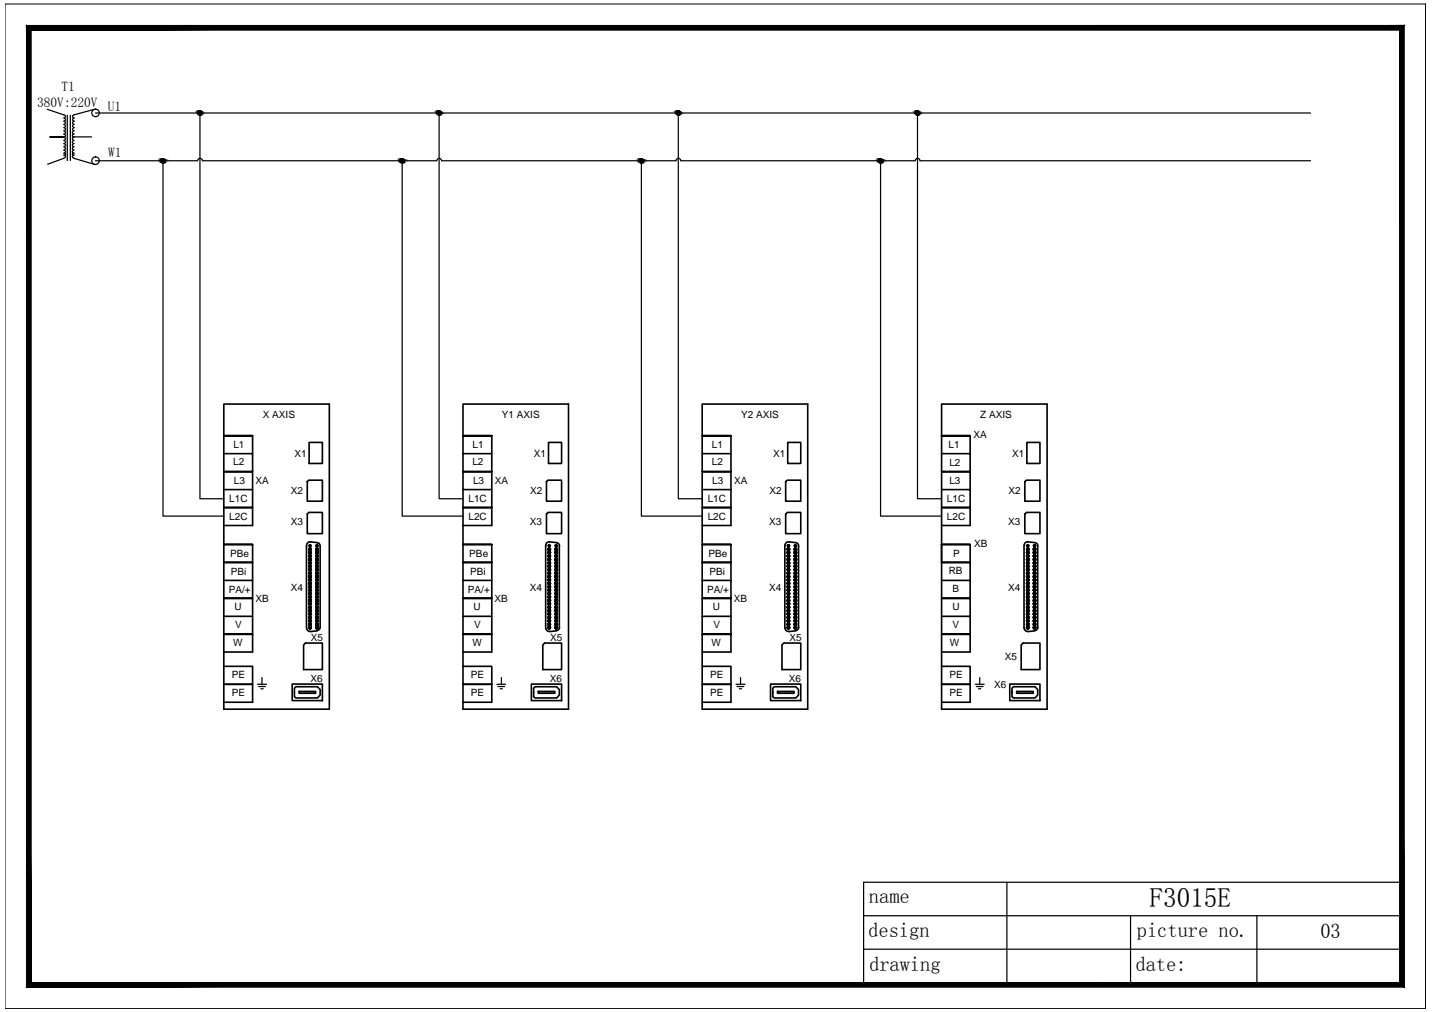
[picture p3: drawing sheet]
<svg xmlns="http://www.w3.org/2000/svg" width="297mm" height="210mm" viewBox="0 0 297 210" stroke-linecap="round" stroke-linejoin="round" font-family="sans-serif">
<!-- layer: 0 -->
<path d="M1 .8h294.7v208.4h-294.7z" fill="none" stroke="#000" stroke-width=".21"/>
<g fill="none" stroke="#000" stroke-width=".34">
<path d="M46.4 83.8h21.9v63.3h-21.9zM46.4 94.1h6v3.7h-6h6v3.7M52.4 90.4h-6h6v3.7M63.7 99.9l.3-.3h2.9v4.4h-3.2zM64.1 91.8h2.8v4.3h-2.8zM96 83.8h21.9v63.3h-21.9zM96 94.1h6v3.7h-6h6v3.7M102 90.4h-6h6v3.7M113.4 99.9l.3-.3h2.8v4.4h-3.1zM113.8 91.8h2.7v4.3h-2.7zM145.7 83.8h21.8v63.3h-21.8zM145.7 94.1h5.9v3.7h-5.9h5.9v3.7"/>
<path d="M151.6 90.4h-5.9h5.9v3.7M163 99.9l.3-.3h2.8v4.4h-3.1zM163.4 91.8h2.7v4.3h-2.7zM195.3 83.8h21.9v63.3h-21.9zM195.3 94.1h5.9v3.7h-5.9h5.9v3.7M201.2 90.4h-5.9h5.9v3.7M212.6 99.9l.3-.3h2.8v4.4h-3.1zM213 91.8h2.7v4.3h-2.7zM46.4 101.5h6v3.8h-6h6v3.7h-6M52.4 112.9h-6h6v3.8h-6h6v3.7M63.6 113.1v17.2M64 106.3h2.9v4.4h-3.2v-4.1z"/>
<path d="M66.4 113.3v16.8M96 101.5h6v3.8h-6h6v3.7h-6M102 112.9h-6h6v3.8h-6h6v3.7M113.2 113.1v17.2M113.7 106.3h2.8v4.4h-3.1v-4.1zM116 113.3v16.8M145.7 101.5h5.9v3.8h-5.9h5.9v3.7h-5.9M151.6 112.9h-5.9h5.9v3.8h-5.9h5.9v3.7M162.8 113.1v17.2M163 106.6l.3-.3h2.8v4.4h-3.1zM165.6 113.3v16.8M195.3 101.5h5.9v3.8h-5.9h5.9v3.7h-5.9"/>
<path d="M195.3 112.9v3.8M201.2 112.9h-5.9h5.9v3.8h-5.9h5.9v3.7M212.4 113.1v17.2M212.6 106.6l.3-.3h2.8v4.4h-3.1zM215.3 113.3v16.8M46.4 138.2h6v3.7h-6h6v3.8h-6M46.4 127.8h6v3.8h-6h6v3.6h-6M46.4 120.4h6v3.7h-6h6v3.7M63.4 133.4h3.5v5.5h-3.9v-5.1zM96 138.2h6v3.7h-6h6v3.8h-6M96 127.8h6v3.8h-6h6v3.6h-6M96 120.4h6v3.7h-6h6v3.7"/>
<path d="M113 133.4h3.5v5.5h-3.9v-5.1zM145.7 138.2h5.9v3.7h-5.9h5.9v3.8h-5.9M145.7 127.8h5.9v3.8h-5.9h5.9v3.6h-5.9M145.7 120.4h5.9v3.7h-5.9h5.9v3.7M162.6 133.4h3.5v5.5h-3.9v-5.1zM195.3 138.2h5.9v3.7h-5.9h5.9v3.8h-5.9M195.3 127.8h5.9v3.8h-5.9h5.9v3.6h-5.9M195.3 120.4h5.9v3.7h-5.9h5.9v3.7M212.2 133.4h3.5v5.5h-3.9v-5.1zM60.6 141.9h6.3v3.4h-6.3zM61.4 142.4h4.5l.5 .6v1.2l-.5 .6h-4.5l-.3-.3v-1.8zM62 143.4h3.5v.4h-3.5z"/>
<path d="M110.2 141.9h6.3v3.4h-6.3zM110.7 142.7l.3-.3h4.5l.5 .6v1.2l-.5 .6h-4.5l-.3-.3zM111.7 143.4h3.4v.4h-3.4zM159.8 141.9h6.3v3.4h-6.3zM160.3 142.7l.3-.3h4.5l.5 .6v1.2l-.5 .6h-4.5l-.3-.3zM161.3 143.4h3.4v.4h-3.4zM209.5 141.9h6.2v3.4h-6.2zM209.9 142.7l.3-.3h4.5l.6 .6v1.2l-.6 .6h-4.5l-.3-.3zM210.9 143.4h3.4v.4h-3.4z"/>
<circle cx="64.3" cy="118.9" r=".23"/>
<circle cx="64.3" cy="117.4" r=".23"/>
<circle cx="64.3" cy="119.6" r=".23"/>
<circle cx="64.3" cy="113.2" r=".23"/>
<circle cx="64.3" cy="115.3" r=".23"/>
<circle cx="64.3" cy="116.8" r=".23"/>
<circle cx="64.3" cy="113.9" r=".23"/>
<circle cx="64.3" cy="116" r=".23"/>
<circle cx="64.3" cy="118.2" r=".23"/>
<circle cx="64.3" cy="114.6" r=".23"/>
<circle cx="65.8" cy="119.6" r=".23"/>
<circle cx="65.8" cy="114.6" r=".23"/>
<circle cx="65.8" cy="115.3" r=".23"/>
<circle cx="65.8" cy="118.2" r=".23"/>
<circle cx="65.8" cy="113.2" r=".23"/>
<circle cx="65.8" cy="113.9" r=".23"/>
<circle cx="65.8" cy="116" r=".23"/>
<circle cx="65.8" cy="116.8" r=".23"/>
<circle cx="65.8" cy="118.9" r=".23"/>
<circle cx="65.8" cy="117.4" r=".23"/>
<circle cx="113.9" cy="114.6" r=".23"/>
<circle cx="113.9" cy="113.2" r=".23"/>
<circle cx="113.9" cy="115.3" r=".23"/>
<circle cx="113.9" cy="118.2" r=".23"/>
<circle cx="113.9" cy="118.9" r=".23"/>
<circle cx="113.9" cy="117.4" r=".23"/>
<circle cx="113.9" cy="119.6" r=".23"/>
<circle cx="113.9" cy="113.9" r=".23"/>
<circle cx="113.9" cy="116" r=".23"/>
<circle cx="113.9" cy="116.8" r=".23"/>
<circle cx="115.4" cy="115.3" r=".23"/>
<circle cx="115.4" cy="116.8" r=".23"/>
<circle cx="115.4" cy="114.6" r=".23"/>
<circle cx="115.4" cy="113.2" r=".23"/>
<circle cx="115.4" cy="113.9" r=".23"/>
<circle cx="115.4" cy="118.9" r=".23"/>
<circle cx="115.4" cy="117.4" r=".23"/>
<circle cx="115.4" cy="119.6" r=".23"/>
<circle cx="115.4" cy="116" r=".23"/>
<circle cx="115.4" cy="118.2" r=".23"/>
<circle cx="163.5" cy="117.4" r=".23"/>
<circle cx="163.5" cy="113.2" r=".23"/>
<circle cx="163.5" cy="114.6" r=".23"/>
<circle cx="163.5" cy="118.9" r=".23"/>
<circle cx="163.5" cy="119.6" r=".23"/>
<circle cx="163.5" cy="113.9" r=".23"/>
<circle cx="163.5" cy="115.3" r=".23"/>
<circle cx="163.5" cy="116.8" r=".23"/>
<circle cx="163.5" cy="118.2" r=".23"/>
<circle cx="163.5" cy="116" r=".23"/>
<circle cx="165" cy="114.6" r=".23"/>
<circle cx="165" cy="116.8" r=".23"/>
<circle cx="165" cy="113.9" r=".23"/>
<circle cx="165" cy="118.2" r=".23"/>
<circle cx="165" cy="113.2" r=".23"/>
<circle cx="165" cy="115.3" r=".23"/>
<circle cx="165" cy="116" r=".23"/>
<circle cx="165" cy="117.4" r=".23"/>
<circle cx="165" cy="118.9" r=".23"/>
<circle cx="165" cy="119.6" r=".23"/>
<circle cx="213.2" cy="113.2" r=".23"/>
<circle cx="213.2" cy="113.9" r=".23"/>
<circle cx="213.2" cy="114.6" r=".23"/>
<circle cx="213.2" cy="116" r=".23"/>
<circle cx="213.2" cy="118.2" r=".23"/>
<circle cx="213.2" cy="115.3" r=".23"/>
<circle cx="213.2" cy="116.8" r=".23"/>
<circle cx="213.2" cy="119.6" r=".23"/>
<circle cx="213.2" cy="117.4" r=".23"/>
<circle cx="213.2" cy="118.9" r=".23"/>
<circle cx="214.6" cy="114.6" r=".23"/>
<circle cx="214.6" cy="119.6" r=".23"/>
<circle cx="214.6" cy="116" r=".23"/>
<circle cx="214.6" cy="116.8" r=".23"/>
<circle cx="214.6" cy="117.4" r=".23"/>
<circle cx="214.6" cy="113.2" r=".23"/>
<circle cx="214.6" cy="113.9" r=".23"/>
<circle cx="214.6" cy="115.3" r=".23"/>
<circle cx="214.6" cy="118.2" r=".23"/>
<circle cx="214.6" cy="118.9" r=".23"/>
<circle cx="64.3" cy="128.1" r=".23"/>
<circle cx="64.3" cy="121" r=".23"/>
<circle cx="64.3" cy="124.6" r=".23"/>
<circle cx="64.3" cy="128.8" r=".23"/>
<circle cx="64.3" cy="122.4" r=".23"/>
<circle cx="64.3" cy="125.9" r=".23"/>
<circle cx="64.3" cy="129.5" r=".23"/>
<circle cx="64.3" cy="125.2" r=".23"/>
<circle cx="64.3" cy="126.7" r=".23"/>
<circle cx="64.3" cy="130.2" r=".23"/>
<circle cx="64.3" cy="127.3" r=".23"/>
<circle cx="64.3" cy="123.8" r=".23"/>
<circle cx="64.3" cy="120.3" r=".23"/>
<circle cx="64.3" cy="121.7" r=".23"/>
<circle cx="64.3" cy="123.1" r=".23"/>
<circle cx="65.8" cy="121" r=".23"/>
<circle cx="65.8" cy="128.8" r=".23"/>
<circle cx="65.8" cy="125.9" r=".23"/>
<circle cx="65.8" cy="127.3" r=".23"/>
<circle cx="65.8" cy="123.8" r=".23"/>
<circle cx="65.8" cy="120.3" r=".23"/>
<circle cx="65.8" cy="123.1" r=".23"/>
<circle cx="65.8" cy="124.6" r=".23"/>
<circle cx="65.8" cy="126.7" r=".23"/>
<circle cx="65.8" cy="122.4" r=".23"/>
<circle cx="65.8" cy="128.1" r=".23"/>
<circle cx="65.8" cy="121.7" r=".23"/>
<circle cx="65.8" cy="125.2" r=".23"/>
<circle cx="65.8" cy="129.5" r=".23"/>
<circle cx="65.8" cy="130.2" r=".23"/>
<circle cx="113.9" cy="123.1" r=".23"/>
<circle cx="113.9" cy="120.3" r=".23"/>
<circle cx="113.9" cy="128.1" r=".23"/>
<circle cx="113.9" cy="129.5" r=".23"/>
<circle cx="113.9" cy="127.3" r=".23"/>
<circle cx="113.9" cy="128.8" r=".23"/>
<circle cx="113.9" cy="121.7" r=".23"/>
<circle cx="113.9" cy="126.7" r=".23"/>
<circle cx="113.9" cy="122.4" r=".23"/>
<circle cx="113.9" cy="125.9" r=".23"/>
<circle cx="113.9" cy="130.2" r=".23"/>
<circle cx="113.9" cy="121" r=".23"/>
<circle cx="113.9" cy="123.8" r=".23"/>
<circle cx="113.9" cy="124.6" r=".23"/>
<circle cx="113.9" cy="125.2" r=".23"/>
<circle cx="115.4" cy="128.8" r=".23"/>
<circle cx="115.4" cy="128.1" r=".23"/>
<circle cx="115.4" cy="126.7" r=".23"/>
<circle cx="115.4" cy="129.5" r=".23"/>
<circle cx="115.4" cy="130.2" r=".23"/>
<circle cx="115.4" cy="120.3" r=".23"/>
<circle cx="115.4" cy="124.6" r=".23"/>
<circle cx="115.4" cy="122.4" r=".23"/>
<circle cx="115.4" cy="123.8" r=".23"/>
<circle cx="115.4" cy="127.3" r=".23"/>
<circle cx="115.4" cy="121" r=".23"/>
<circle cx="115.4" cy="125.2" r=".23"/>
<circle cx="115.4" cy="125.9" r=".23"/>
<circle cx="115.4" cy="121.7" r=".23"/>
<circle cx="115.4" cy="123.1" r=".23"/>
<circle cx="163.5" cy="128.8" r=".23"/>
<circle cx="163.5" cy="129.5" r=".23"/>
<circle cx="163.5" cy="123.8" r=".23"/>
<circle cx="163.5" cy="126.7" r=".23"/>
<circle cx="163.5" cy="122.4" r=".23"/>
<circle cx="163.5" cy="125.9" r=".23"/>
<circle cx="163.5" cy="127.3" r=".23"/>
<circle cx="163.5" cy="121.7" r=".23"/>
<circle cx="163.5" cy="123.1" r=".23"/>
<circle cx="163.5" cy="128.1" r=".23"/>
<circle cx="163.5" cy="130.2" r=".23"/>
<circle cx="163.5" cy="124.6" r=".23"/>
<circle cx="163.5" cy="120.3" r=".23"/>
<circle cx="163.5" cy="125.2" r=".23"/>
<circle cx="163.5" cy="121" r=".23"/>
<circle cx="165" cy="123.8" r=".23"/>
<circle cx="165" cy="128.8" r=".23"/>
<circle cx="165" cy="125.2" r=".23"/>
<circle cx="165" cy="126.7" r=".23"/>
<circle cx="165" cy="128.1" r=".23"/>
<circle cx="165" cy="129.5" r=".23"/>
<circle cx="165" cy="130.2" r=".23"/>
<circle cx="165" cy="120.3" r=".23"/>
<circle cx="165" cy="121" r=".23"/>
<circle cx="165" cy="122.4" r=".23"/>
<circle cx="165" cy="123.1" r=".23"/>
<circle cx="165" cy="124.6" r=".23"/>
<circle cx="165" cy="125.9" r=".23"/>
<circle cx="165" cy="121.7" r=".23"/>
<circle cx="165" cy="127.3" r=".23"/>
<circle cx="213.2" cy="123.8" r=".23"/>
<circle cx="213.2" cy="130.2" r=".23"/>
<circle cx="213.2" cy="121" r=".23"/>
<circle cx="213.2" cy="123.1" r=".23"/>
<circle cx="213.2" cy="124.6" r=".23"/>
<circle cx="213.2" cy="128.1" r=".23"/>
<circle cx="213.2" cy="129.5" r=".23"/>
<circle cx="213.2" cy="120.3" r=".23"/>
<circle cx="213.2" cy="121.7" r=".23"/>
<circle cx="213.2" cy="122.4" r=".23"/>
<circle cx="213.2" cy="125.2" r=".23"/>
<circle cx="213.2" cy="125.9" r=".23"/>
<circle cx="213.2" cy="126.7" r=".23"/>
<circle cx="213.2" cy="128.8" r=".23"/>
<circle cx="213.2" cy="127.3" r=".23"/>
<circle cx="214.6" cy="128.1" r=".23"/>
<circle cx="214.6" cy="123.8" r=".23"/>
<circle cx="214.6" cy="125.9" r=".23"/>
<circle cx="214.6" cy="130.2" r=".23"/>
<circle cx="214.6" cy="121.7" r=".23"/>
<circle cx="214.6" cy="126.7" r=".23"/>
<circle cx="214.6" cy="127.3" r=".23"/>
<circle cx="214.6" cy="122.4" r=".23"/>
<circle cx="214.6" cy="128.8" r=".23"/>
<circle cx="214.6" cy="120.3" r=".23"/>
<circle cx="214.6" cy="121" r=".23"/>
<circle cx="214.6" cy="123.1" r=".23"/>
<circle cx="214.6" cy="124.6" r=".23"/>
<circle cx="214.6" cy="129.5" r=".23"/>
<circle cx="214.6" cy="125.2" r=".23"/>
</g>
<!-- layer: 0 -->
<g fill="none" stroke="#000" stroke-width=".25">
<path d="M9.8 22.7l3.4 1.1M13 28.4h-2.6h3.1M13.2 32.8l-3.3 1.3M13.3 23.8a.32 .32 0 0 1 .3 .3 .32 .32 0 0 1-.3 .4h.1a.32 .32 0 0 1 .2 .4 .32 .32 0 0 1-.3 .2 .32 .32 0 0 1 .3 .3 .32 .32 0 0 1-.3 .4M13.3 25.8a.32 .32 0 0 1 .3 .3 .32 .32 0 0 1-.3 .3M13.3 26.5a.32 .32 0 0 1 .3 .3 .32 .32 0 0 1-.3 .3M13.3 27.2a.32 .32 0 0 1 .3 .3 .32 .32 0 0 1-.3 .3 .32 .32 0 0 1 .3 .3 .32 .32 0 0 1-.3 .3M13.3 28.5a.32 .32 0 0 1 .3 .3 .32 .32 0 0 1-.3 .3M13.3 29.2a.32 .32 0 0 1 .3 .3 .32 .32 0 0 1-.3 .3 .32 .32 0 0 1 .3 .3 .32 .32 0 0 1-.3 .3l.1 .1a.32 .32 0 0 1 .2 .4 .32 .32 0 0 1-.3 .2M13.3 31.1a.32 .32 0 0 1 .3 .4 .32 .32 0 0 1-.3 .3h.3v.2v.1l-.3 .1a.32 .32 0 0 1 .3 .3 .32 .32 0 0 1-.3 .3M14 23.9v9.4M14.6 23.9v9.4"/>
<path d="M15.1 28.4h3.9M15.3 32.8l4.5 1.3M15.3 27.2a.32 .32 0 0 0-.3 .3 .32 .32 0 0 0 .3 .3 .32 .32 0 0 0-.3 .3 .32 .32 0 0 0 .3 .3M15.3 28.5a.32 .32 0 0 0-.3 .3 .32 .32 0 0 0 .3 .3M15.3 29.2a.32 .32 0 0 0-.3 .3 .32 .32 0 0 0 .3 .3 .32 .32 0 0 0-.3 .3 .32 .32 0 0 0 .3 .3l-.1 .1a.32 .32 0 0 0-.2 .4 .32 .32 0 0 0 .3 .2M15.3 31.1a.32 .32 0 0 0-.3 .4 .32 .32 0 0 0 .3 .3M15.3 32.2a.32 .32 0 0 0-.3 .3 .32 .32 0 0 0 .3 .3M15.4 25.8a.32 .32 0 0 0-.3 .3 .32 .32 0 0 0 .3 .3M15.4 26.5a.32 .32 0 0 0-.3 .3 .32 .32 0 0 0 .3 .3M15.4 31.8l-.2-.1-.2 .3 .2 .2h.2M19.6 22.7l-4.2 1.1a.32 .32 0 0 0-.3 .3 .32 .32 0 0 0 .3 .4h-.2a.32 .32 0 0 0-.1 .4 .32 .32 0 0 0 .3 .2 .32 .32 0 0 0-.3 .3 .32 .32 0 0 0 .3 .4M33.8 33.3v73.7h12.6"/>
<path d="M41.5 23.4v80h4.9M42 33.3a.49 .49 0 0 0-.5-.5 .49 .49 0 0 0-.5 .5M83.4 33.3v73.7h12.6M91.1 23.4v80h4.9M91.6 33.3a.49 .49 0 0 0-.5-.5 .49 .49 0 0 0-.5 .5M133 33.3v73.7h12.7M140.7 23.4v80h5M141.2 33.3a.49 .49 0 0 0-.5-.5 .49 .49 0 0 0-.5 .5M182.7 33.3v73.7h12.6M190.3 23.4v80h5M190.8 33.3a.49 .49 0 0 0-.5-.5 .49 .49 0 0 0-.4 .5M53.4 141.9h1.9"/>
<path d="M53.7 142.4h1.4M54.1 142.9h.5M54.3 140.5v1.4M103.1 141.9h1.8M103.3 142.4h1.4M103.7 142.9h.5M104 140.5v1.4M152.7 141.9h1.8M152.9 142.4h1.4M153.4 142.9h.4M153.6 140.5v1.4M202.3 141.9h1.9"/>
<path d="M202.5 142.4h1.4M203 142.9h.4M203.2 140.5v1.4M179.1 189.9h111.2M179.1 196.9h111.2M208.9 183v20.9M234.5 190v13.9M260.7 190v13.9M290.3 183h-111.2v20.8"/>
<circle cx="19.8" cy="33.3" r=".78"/>
<circle cx="19.8" cy="23.4" r=".78"/>
</g>
<!-- layer: _TCH_MASK -->
<g fill="none" stroke="#000" stroke-width=".34">
<path d="M64.4 112.4l1.4 .2a.7 .7 0 0 1 .6 .6M64.4 112.4l-.6 .2-.2 .5M114 112.4l1.5 .2a.7 .7 0 0 1 .6 .6M114 112.4l-.5 .2-.3 .5M162.8 113.1l.2-.4 .4-.3 1.7 .2a.7 .7 0 0 1 .6 .6M214.7 112.6l-1.7-.2-.4 .3-.1 .4M214.7 112.6a.7 .7 0 0 1 .6 .6M63.6 130.3l.2 .5 .6 .2M65.8 130.8l-1.4 .2M66.4 130.1a.7 .7 0 0 1-.6 .7M113.2 130.3l.3 .5 .5 .2M115.4 130.8l-1.4 .2"/>
<path d="M116.1 130.1a.7 .7 0 0 1-.6 .7M162.8 130.3l.3 .5 .5 .2M165 130.8l-1.4 .2M165.7 130.1a.7 .7 0 0 1-.6 .7M212.5 130.3l.2 .5 .5 .2M214.7 130.8l-1.5 .2M215.3 130.1a.7 .7 0 0 1-.6 .7"/>
</g>
<!-- layer: TEL_TITLE -->
<path d="M295.7 .8v208.4" fill="none" stroke="#000" stroke-width=".25"/>
<path d="M6.5 203.8l-1 1 284.8-1zM5.5 204.8l284.8-1 1 1zM290.3 6.3v197.5l1 1zM290.3 6.3l1-1v199.5zM6.5 6.3h283.8l1-1zM5.5 5.3h285.8l-284.8 1zM5.5 5.3l1 198.5v-197.5zM5.5 5.3l1 198.5-1 1z" fill="#000" stroke="#000" stroke-width=".21"/>
<path d="M19.8 23.4h252.1M19.8 33.3h21.2M42 33.3h48.6M91.6 33.3h48.6M141.2 33.3h48.7M190.8 33.3h81.1" fill="none" stroke="#000" stroke-width=".25"/>
<!-- layer: 0 -->
<g fill="#000" stroke="#000" stroke-width=".21">
<path d="M33.6 32.9h.5zM41.2 23h.5zM83.2 32.9h.5zM90.8 23h.5zM132.8 32.9h.5zM140.4 23h.6zM182.4 32.9h.5zM190.1 23h.5z"/>
<path d="M33.4 33.1l-.1 .2h1zM33.4 33.1h.8l.1 .2z"/>
<path d="M33.4 33.1h.8l-.6-.2zM33.6 32.9h.5l.1 .2z"/>
<path d="M33.3 33.3l.1 .3h.4zM33.3 33.3h.5v.3z"/>
<path d="M33.6 33.8l.2 .1zM33.8 33.8h.3z"/>
<path d="M33.4 33.6l.4 .2zM33.4 33.6h.4v.2z"/>
<path d="M33.8 33.3v.3h.4zM33.8 33.3h.5l-.1 .3z"/>
<path d="M33.8 33.6v.2h.3zM33.8 33.6h.4l-.1 .2z"/>
<path d="M41 23.2v.2h1zM41 23.2h.9l.1 .2z"/>
<path d="M41.2 23l-.2 .2h.9zM41.2 23h.5l.2 .2z"/>
<path d="M41 23.4v.3h.5zM41 23.4h.5v.3z"/>
<path d="M41.2 23.9h.3zM41.5 23.9h.2z"/>
<path d="M41 23.7l.2 .2h.3zM41 23.7h.5v.2z"/>
<path d="M41.5 23.4v.3h.4zM41.5 23.4h.5l-.1 .3z"/>
<path d="M41.5 23.7v.2h.2zM41.5 23.7h.4l-.2 .2z"/>
<path d="M83 33.1l-.1 .2h1zM83 33.1h.8l.1 .2z"/>
<path d="M83 33.1h.8l-.6-.2zM83.2 32.9h.5l.1 .2z"/>
<path d="M82.9 33.3l.1 .3h.4zM82.9 33.3h.5v.3z"/>
<path d="M83.2 33.8l.2 .1zM83.4 33.8h.3z"/>
<path d="M83 33.6l.4 .2zM83 33.6h.4v.2z"/>
<path d="M83.4 33.3v.3h.4zM83.4 33.3h.5l-.1 .3z"/>
<path d="M83.4 33.6v.2h.3zM83.4 33.6h.4l-.1 .2z"/>
<path d="M90.7 23.2l-.1 .2h1zM90.7 23.2h.8l.1 .2z"/>
<path d="M90.8 23l-.1 .2h.8zM90.8 23h.5l.2 .2z"/>
<path d="M90.6 23.4l.1 .3h.4zM90.6 23.4h.5v.3z"/>
<path d="M90.8 23.9h.3zM91.1 23.9h.2z"/>
<path d="M90.7 23.7l.1 .2h.3zM90.7 23.7h.4v.2z"/>
<path d="M91.1 23.4v.3h.4zM91.1 23.4h.5l-.1 .3z"/>
<path d="M91.1 23.7v.2h.2zM91.1 23.7h.4l-.2 .2z"/>
<path d="M132.6 33.1l-.1 .2h1zM132.6 33.1h.9v.2z"/>
<path d="M132.6 33.1h.9l-.7-.2zM132.8 32.9h.5l.2 .2z"/>
<path d="M132.5 33.3l.1 .3h.4zM132.5 33.3h.5v.3z"/>
<path d="M132.8 33.8l.2 .1zM133 33.8h.3z"/>
<path d="M132.6 33.6l.4 .2zM132.6 33.6h.4v.2z"/>
<path d="M133 33.3v.3h.5zM133 33.3h.5v.3z"/>
<path d="M133 33.6v.2h.3zM133 33.6h.5l-.2 .2z"/>
<path d="M140.3 23.2l-.1 .2h1zM140.3 23.2h.8l.1 .2z"/>
<path d="M140.4 23l-.1 .2h.8zM140.4 23h.6l.1 .2z"/>
<path d="M140.2 23.4l.1 .3h.4zM140.2 23.4h.5v.3z"/>
<path d="M140.4 23.9h.3zM140.7 23.9h.3z"/>
<path d="M140.3 23.7l.1 .2h.3zM140.3 23.7h.4v.2z"/>
<path d="M140.7 23.4v.3h.4zM140.7 23.4h.5l-.1 .3z"/>
<path d="M140.7 23.7v.2h.3zM140.7 23.7h.4l-.1 .2z"/>
<path d="M182.2 33.1l-.1 .2h1.1zM182.2 33.1h.9l.1 .2z"/>
<path d="M182.2 33.1h.9l-.7-.2zM182.4 32.9h.5l.2 .2z"/>
<path d="M182.1 33.3l.1 .3h.5zM182.1 33.3h.6v.3z"/>
<path d="M182.4 33.8l.3 .1zM182.7 33.8h.2z"/>
<path d="M182.2 33.6l.5 .2zM182.2 33.6h.5v.2z"/>
<path d="M182.7 33.3v.3h.4zM182.7 33.3h.5l-.1 .3z"/>
<path d="M182.7 33.6v.2h.2zM182.7 33.6h.4l-.2 .2z"/>
<path d="M189.9 23.2v.2h.9zM189.9 23.2h.8l.1 .2z"/>
<path d="M190.1 23l-.2 .2h.8zM190.1 23h.5l.1 .2z"/>
<path d="M189.9 23.4v.3h.4zM189.9 23.4h.4v.3z"/>
<path d="M190.1 23.9h.2zM190.3 23.9h.3z"/>
<path d="M189.9 23.7l.2 .2h.2zM189.9 23.7h.4v.2z"/>
<path d="M190.3 23.4v.3h.4zM190.3 23.4h.5l-.1 .3z"/>
<path d="M190.3 23.7v.2h.3zM190.3 23.7h.4l-.1 .2z"/>
</g>
<text font-size="5.6" x="238.5" y="188.1">F3015E</text>
<g font-size="4.2">
<text x="180.2" y="187.4">name</text>
<text x="180.1" y="194.4">design</text>
<text x="235.8" y="194.3">picture no.</text>
<text x="273.9" y="194.5">03</text>
<text x="180.3" y="201.3">drawing</text>
<text x="235.5" y="201.3">date:</text>
</g>
<g font-size="2.8">
<text x="7.7" y="22.3">380V:220V</text>
<text x="12.8" y="18.9">T1</text>
<text x="22.4" y="23.1">U1</text>
<text x="22.4" y="32.6">W1</text>
</g>
<g font-size="2.1">
<text x="54.5" y="86.7">X AXIS</text>
<text x="104.1" y="86.7">Y1 AXIS</text>
<text x="153.7" y="86.7">Y2 AXIS</text>
<text x="203.3" y="86.7">Z AXIS</text>
<text x="48.4" y="92.9">L1</text>
<text x="61.1" y="94.7">X1</text>
<text x="98" y="92.9">L1</text>
<text x="110.7" y="94.7">X1</text>
<text x="147.6" y="92.9">L1</text>
<text x="160.3" y="94.7">X1</text>
<text x="196.8" y="92.9">L1</text>
<text x="202" y="90.8">XA</text>
<text x="210" y="94.7">X1</text>
<text x="48.4" y="96.5">L2</text>
<text x="48.5" y="100.3">L3</text>
<text x="53" y="100.4">XA</text>
<text x="98" y="96.5">L2</text>
<text x="98.1" y="100.3">L3</text>
<text x="102.6" y="100.4">XA</text>
<text x="147.6" y="96.5">L2</text>
<text x="147.7" y="100.3">L3</text>
<text x="152.3" y="100.4">XA</text>
<text x="196.9" y="96.6">L2</text>
<text x="196.9" y="100.3">L3</text>
<text x="47.6" y="104">L1C</text>
<text x="47.6" y="107.8">L2C</text>
<text x="60.4" y="102.4">X2</text>
<text x="97.2" y="104">L1C</text>
<text x="97.2" y="107.8">L2C</text>
<text x="110" y="102.4">X2</text>
<text x="146.8" y="104">L1C</text>
<text x="146.8" y="107.8">L2C</text>
<text x="159.6" y="102.4">X2</text>
<text x="196.4" y="104">L1C</text>
<text x="196.4" y="107.8">L2C</text>
<text x="209.2" y="102.4">X2</text>
<text x="60.3" y="109">X3</text>
<text x="109.9" y="109">X3</text>
<text x="159.5" y="109">X3</text>
<text x="202.1" y="113.4">XB</text>
<text x="209.2" y="109">X3</text>
<text x="47.7" y="115.6">PBe</text>
<text x="47.9" y="119.2">PBi</text>
<text x="97.4" y="115.6">PBe</text>
<text x="97.5" y="119.2">PBi</text>
<text x="147" y="115.6">PBe</text>
<text x="147.2" y="119.2">PBi</text>
<text x="196.8" y="119.2">RB</text>
<text x="197.7" y="115.4">P</text>
<text x="47.4" y="122.9">PA/+</text>
<text x="53" y="125">XB</text>
<text x="60.3" y="122.5">X4</text>
<text x="97.1" y="122.9">PA/+</text>
<text x="102.6" y="125">XB</text>
<text x="109.9" y="122.5">X4</text>
<text x="146.7" y="122.9">PA/+</text>
<text x="152.2" y="125">XB</text>
<text x="159.5" y="122.5">X4</text>
<text x="197.6" y="122.9">B</text>
<text x="209.2" y="122.5">X4</text>
<text x="48.6" y="126.6">U</text>
<text x="48.8" y="130.3">V</text>
<text x="98.2" y="126.6">U</text>
<text x="98.4" y="130.3">V</text>
<text x="147.9" y="126.6">U</text>
<text x="148" y="130.3">V</text>
<text x="197.6" y="130.3">V</text>
<text x="197.6" y="126.6">U</text>
<text x="48.4" y="134.1">W</text>
<text x="64.5" y="133">X5</text>
<text x="98" y="134.1">W</text>
<text x="114.1" y="133">X5</text>
<text x="147.6" y="134.1">W</text>
<text x="163.7" y="133">X5</text>
<text x="197" y="134">W</text>
<text x="208.4" y="137">X5</text>
<text x="48.1" y="140.7">PE</text>
<text x="64.4" y="141.5">X6</text>
<text x="97.7" y="140.7">PE</text>
<text x="114" y="141.5">X6</text>
<text x="147.3" y="140.7">PE</text>
<text x="163.6" y="141.5">X6</text>
<text x="196.9" y="140.7">PE</text>
<text x="206.2" y="142.6">X6</text>
<text x="48.1" y="144.4">PE</text>
<text x="97.7" y="144.4">PE</text>
<text x="147.3" y="144.4">PE</text>
<text x="196.9" y="144.4">PE</text>
</g>
</svg>
